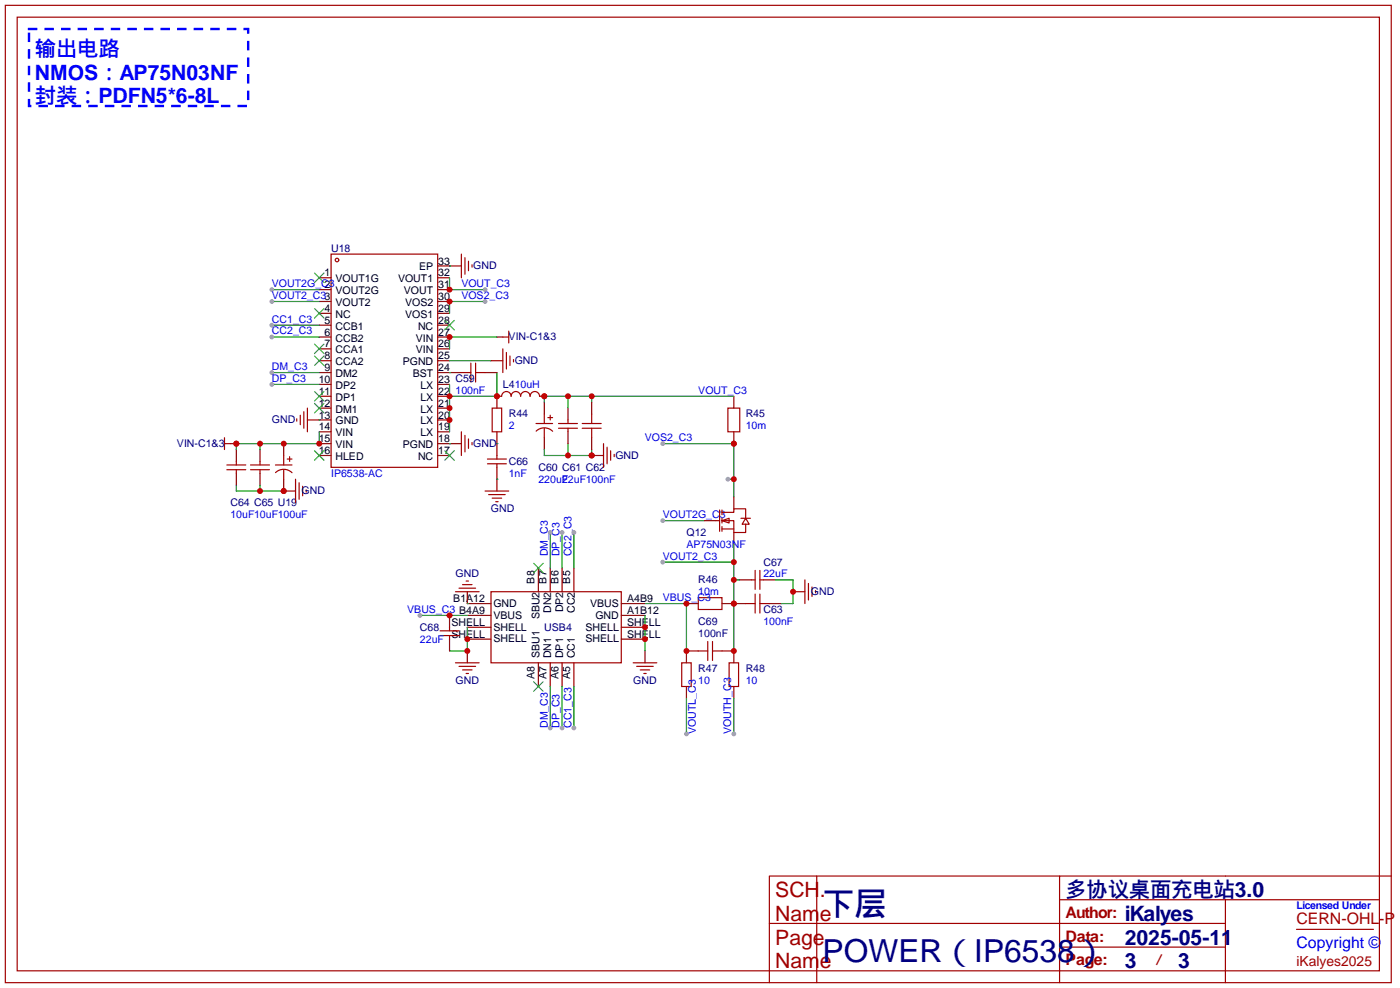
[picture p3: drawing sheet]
<svg xmlns="http://www.w3.org/2000/svg" width="300mm" height="212mm" viewBox="0 0 300 212" stroke-linecap="round" stroke-linejoin="round" font-family="sans-serif">
<path d="M1.1 1.1h297.2v209.6h-297.2zM3.7 3.7h292.1v204.5h-292.1zM105.3 126.9h27.9v15.2h-27.9zM165 198h97.8M175.1 187.8v22.9M227.2 187.8h-62.2v22.9M227.2 192.9h68.6M262.8 192.9v17.8M278 199.3h16.5M298.3 187.8h-71.1v22.9M227.2 203.1h35.6" fill="none" stroke="#a10000" stroke-width=".25"/>
<g fill="none" stroke="#870000" stroke-width=".25">
<path d="M100.2 132h5.1M100.2 129.4h5.1M100.2 134.5h5.1M100.2 137h5.1M115.4 121.8v5.1M118 121.8v5.1M120.5 121.8v5.1M123.1 121.8v5.1M133.2 132h5.1M133.2 129.4h5.1M133.2 134.5h5.1M133.2 137h5.1"/>
<path d="M115.4 142.1v5.1M118 142.1v5.1M120.5 142.1v5.1M123.1 142.1v5.1"/>
</g>
<path d="M114.4 120.8l2.1 2M116.5 120.8l-2.1 2M114.4 146.2l2.1 2M116.5 146.2l-2.1 2" fill="none" stroke="#3c3" stroke-width=".25"/>
<path d="M118 147.2v8.9" fill="none" stroke="#008700" stroke-width=".25"/>
<circle cx="118" cy="156.1" r=".51" fill="#999"/>
<path d="M120.5 147.2v8.9" fill="none" stroke="#008700" stroke-width=".25"/>
<circle cx="120.5" cy="156.1" r=".51" fill="#999"/>
<path d="M120.5 114.2v7.6" fill="none" stroke="#008700" stroke-width=".25"/>
<circle cx="120.5" cy="114.2" r=".51" fill="#999"/>
<path d="M118 114.2v7.6" fill="none" stroke="#008700" stroke-width=".25"/>
<circle cx="118" cy="114.2" r=".51" fill="#999"/>
<path d="M123.1 147.2v8.9" fill="none" stroke="#008700" stroke-width=".25"/>
<circle cx="123.1" cy="156.1" r=".51" fill="#999"/>
<path d="M123.1 114.2v7.6" fill="none" stroke="#008700" stroke-width=".25"/>
<circle cx="123.1" cy="114.2" r=".51" fill="#999"/>
<path d="M100.2 126.9v2.5M100.2 139.6v2.5M138.3 139.6v2.5" fill="none" stroke="#870000" stroke-width=".25"/>
<path d="M97.7 126.9h5M98.4 126.1h3.6M99.2 125.3h2M99.9 124.6h.6M97.7 142.1h5M98.4 142.9h3.6M99.2 143.6h2M99.9 144.4h.6M135.8 142.1h5M136.5 142.9h3.6M137.3 143.6h2M138 144.4h.6" fill="none" stroke="#a10000" stroke-width=".25"/>
<path d="M138.3 132v7.6" fill="none" stroke="#008700" stroke-width=".25"/>
<g fill="#c00">
<circle cx="138.3" cy="137" r=".63"/>
<circle cx="138.3" cy="134.5" r=".63"/>
</g>
<path d="M100.2 134.5v5.1h-3.8" fill="none" stroke="#008700" stroke-width=".25"/>
<g fill="#c00">
<circle cx="100.2" cy="137" r=".63"/>
<circle cx="100.2" cy="139.6" r=".63"/>
</g>
<g fill="none" stroke="#a10000" stroke-width=".25">
<path d="M71 54.5h22.9v45.7h-22.9zM107.8 74.8v5.1M108.6 75.6v3.5M109.3 76.3v2.1M110.1 77.1v.5M98.9 92.6v5.1M99.7 93.3v3.6M100.5 94.1v2M101.2 94.9v.5M104.5 99.4h4.1M104.5 98.4h4.1M105.5 87.5h2.1v5.1h-2.1z"/>
<path d="M106.6 97.7v.7M106.6 99.4v.8M104 105.3h5.1M104.8 106h3.5M105.5 106.8h2.1M106.3 107.6h.5"/>
<circle cx="72.3" cy="55.8" r=".38"/>
</g>
<g fill="none" stroke="#870000" stroke-width=".25">
<path d="M68.5 59.6h2.5M93.9 59.6h2.5M93.9 57h2.5M68.5 62.1h2.5M68.5 64.6h2.5M68.5 67.2h2.5M68.5 69.7h2.5M68.5 72.3h2.5M68.5 74.8h2.5M68.5 77.3h2.5M68.5 79.9h2.5M93.9 62.1h2.5"/>
<path d="M93.9 64.6h2.5M93.9 67.2h2.5M93.9 69.7h2.5M93.9 72.3h2.5M93.9 74.8h2.5M93.9 77.3h2.5M93.9 79.9h2.5M105.3 77.3h2.5M68.5 82.4h2.5M68.5 85h2.5M68.5 87.5h2.5M68.5 90h2.5"/>
<path d="M68.5 92.6h2.5M68.5 95.1h2.5M68.5 97.7h2.5M93.9 82.4h2.5M93.9 85h2.5M93.9 87.5h2.5M93.9 90h2.5M93.9 92.6h2.5M93.9 95.1h5M93.9 97.7h2.5M106.6 85v2.5M106.6 92.6v5.1"/>
<path d="M106.6 100.2v5.1"/>
</g>
<g fill="none" stroke="#3c3" stroke-width=".25">
<path d="M67.4 58.5l2.1 2.1M69.5 58.5l-2.1 2.1M67.4 66.2l2.1 2M67.4 73.8l2.1 2M67.4 76.3l2.1 2.1M69.5 66.2l-2.1 2M69.5 73.8l-2.1 2M69.5 76.3l-2.1 2.1M95.4 68.7l2 2M97.4 68.7l-2 2M67.4 83.9l2.1 2.1M67.4 86.5l2.1 2"/>
<path d="M67.4 96.6l2.1 2.1M69.5 83.9l-2.1 2.1M69.5 86.5l-2.1 2M69.5 96.6l-2.1 2.1M95.4 96.6l2 2.1M97.4 96.6l-2 2.1"/>
</g>
<path d="M96.4 77.3h8.9M106.6 79.9v5.1h-10.2M96.4 95.1h.1M96.4 82.4v10.2M106.6 95.1h.1M106.6 102.7h.1" fill="none" stroke="#008700" stroke-width=".25"/>
<g fill="#c00">
<circle cx="106.6" cy="85" r=".63"/>
<circle cx="96.4" cy="85" r=".63"/>
<circle cx="96.4" cy="87.5" r=".63"/>
<circle cx="96.4" cy="90" r=".63"/>
</g>
<path d="M53.7 99.7h4.1M55.8 98.9v.8M59.1 99.7h3.5M60.8 97.7v2M61.6 98.4h1M62.1 97.9v1M53.7 100.7h4.1M55.8 100.7v.8M59.1 101.3a2.54 2.54 0 0 1 3.5 .1M60.8 100.7v2" fill="none" stroke="#a10000" stroke-width=".25"/>
<path d="M55.8 96.4v2.5M60.8 95.1v2.6M55.8 101.5v2.5M60.8 102.7v2.6" fill="none" stroke="#870000" stroke-width=".25"/>
<path d="M50.7 104v1.3h10.1M55.8 104v1.3" fill="none" stroke="#008700" stroke-width=".25"/>
<g fill="#c00">
<circle cx="55.8" cy="105.3" r=".63"/>
<circle cx="60.8" cy="105.3" r=".63"/>
</g>
<path d="M60.8 105.3h2.6" fill="none" stroke="#870000" stroke-width=".25"/>
<circle cx="60.8" cy="105.3" r=".63" fill="#c00"/>
<path d="M63.4 102.7v5.1M64.1 103.5v3.6M64.9 104.3v2M65.7 105v.5" fill="none" stroke="#a10000" stroke-width=".25"/>
<path d="M106.6 72.3h-10.2v2.5" fill="none" stroke="#008700" stroke-width=".25"/>
<circle cx="96.4" cy="72.3" r=".63" fill="#c00"/>
<path d="M98.9 54.5v5.1M99.7 55.2v3.6M100.5 56v2M101.2 56.8v.5M48.6 99.7h4.1M50.7 98.9v.8M48.6 100.7h4.1M50.7 100.7v.8" fill="none" stroke="#a10000" stroke-width=".25"/>
<path d="M96.4 57h2.5M50.7 96.4v2.5M50.7 101.5v2.5" fill="none" stroke="#870000" stroke-width=".25"/>
<path d="M96.4 57h.1M96.4 59.6v2.5h7.6" fill="none" stroke="#008700" stroke-width=".25"/>
<circle cx="96.4" cy="62.1" r=".63" fill="#c00"/>
<circle cx="104" cy="62.1" r=".51" fill="#999"/>
<path d="M104 64.6h-7.6v2.6" fill="none" stroke="#008700" stroke-width=".25"/>
<circle cx="96.4" cy="64.6" r=".63" fill="#c00"/>
<circle cx="104" cy="64.6" r=".51" fill="#999"/>
<path d="M58.3 62.1h10.2" fill="none" stroke="#008700" stroke-width=".25"/>
<circle cx="58.3" cy="62.1" r=".51" fill="#999"/>
<path d="M58.3 64.6h10.2" fill="none" stroke="#008700" stroke-width=".25"/>
<circle cx="58.3" cy="64.6" r=".51" fill="#999"/>
<path d="M58.3 69.7h10.2" fill="none" stroke="#008700" stroke-width=".25"/>
<circle cx="58.3" cy="69.7" r=".51" fill="#999"/>
<path d="M58.3 72.3h10.2" fill="none" stroke="#008700" stroke-width=".25"/>
<circle cx="58.3" cy="72.3" r=".51" fill="#999"/>
<path d="M58.3 79.9h10.2" fill="none" stroke="#008700" stroke-width=".25"/>
<circle cx="58.3" cy="79.9" r=".51" fill="#999"/>
<path d="M58.3 82.4h10.2" fill="none" stroke="#008700" stroke-width=".25"/>
<circle cx="58.3" cy="82.4" r=".51" fill="#999"/>
<path d="M65.9 90h2.6M116.7 86.2v2.6M116.7 93.9v2.5" fill="none" stroke="#870000" stroke-width=".25"/>
<path d="M63.6 89.8v.5M64.4 89v2.1M65.2 88.3v3.5M65.9 87.5v5.1M114.9 90.8h3.6M115 92.4a2.54 2.54 0 0 1 3.5 .1M116.7 88.8v2M116.7 91.8v2.1M117.5 89.5h1M118 89v1" fill="none" stroke="#a10000" stroke-width=".25"/>
<path d="M68.5 90h.1M116.7 96.4v1.3h10.2v-1.3M121.8 95.1v2.6" fill="none" stroke="#008700" stroke-width=".25"/>
<g fill="#c00">
<circle cx="121.8" cy="97.7" r=".63"/>
<circle cx="126.9" cy="97.7" r=".63"/>
</g>
<path d="M121.8 87.5v2.5M121.8 92.6v2.5" fill="none" stroke="#870000" stroke-width=".25"/>
<path d="M119.8 91.8h4M119.8 90.8h4M121.8 90v.8M121.8 91.8v.8" fill="none" stroke="#a10000" stroke-width=".25"/>
<path d="M142.1 111.6h8.9" fill="none" stroke="#008700" stroke-width=".25"/>
<circle cx="142.1" cy="111.6" r=".51" fill="#999"/>
<path d="M142.1 95.1h15.3v11.5M156.1 102.7h1.3" fill="none" stroke="#008700" stroke-width=".25"/>
<g fill="#c00">
<circle cx="157.4" cy="102.7" r=".63"/>
<circle cx="157.4" cy="95.1" r=".63"/>
</g>
<g fill="#999">
<circle cx="156.1" cy="102.7" r=".51"/>
<circle cx="142.1" cy="95.1" r=".51"/>
</g>
<path d="M156.1 87.5h2.5v5.1h-2.5z" fill="none" stroke="#a10000" stroke-width=".25"/>
<path d="M157.4 85v2.5M157.4 92.6v2.5" fill="none" stroke="#870000" stroke-width=".25"/>
<circle cx="157.4" cy="95.1" r=".63" fill="#c00"/>
<path d="M96.4 79.9h2.5M104 79.9h2.6M151 111.6h2.5M157.4 106.6v2.5M157.4 114.2v2.5" fill="none" stroke="#870000" stroke-width=".25"/>
<g fill="none" stroke="#a10000" stroke-width=".25">
<path d="M98.9 79.9h2.1M101 77.9v4M102 77.9v4M102 79.9h2M153.5 111.6h.8M154.3 109.3v4.6M154.8 111.6h2.6v2.6h2.5v-1.8M154.8 109.9h2.6v-.8h2.5v2M154.8 111.6l1.5-.5v1zM154.8 109.3v1.1M154.8 111.1v1M154.8 112.9v1"/>
<path d="M154.8 113.4h2.6M158.9 111.1h2M159.9 111.1l.8 1.3h-1.6z"/>
</g>
<path d="M96.4 79.9h.1M121.8 85v2.5M126.9 85v1.2M157.4 85h-40.7v1.2M100.2 129.4h.1" fill="none" stroke="#008700" stroke-width=".25"/>
<path d="M6.2 6.2h47v16.5h-47z" fill="none" stroke="#00f" stroke-width=".51" stroke-dasharray="1.5 2"/>
<g fill="#c00">
<circle cx="121.8" cy="85" r=".63"/>
<circle cx="116.7" cy="85" r=".63"/>
<circle cx="126.9" cy="85" r=".63"/>
</g>
<path d="M126.9 86.2v2.6M126.9 93.9v2.5M96.4 132v2.5M96.4 137v2.6" fill="none" stroke="#870000" stroke-width=".25"/>
<path d="M124.8 91.8h4.1M124.8 90.8h4.1M126.9 88.8v2M126.9 91.8v2.1M94.4 136.3h4M94.4 135.3h4M96.4 134.5v.8M96.4 136.3v.7" fill="none" stroke="#a10000" stroke-width=".25"/>
<path d="M55.8 95.1v1.3M68.5 92.6v2.5h-17.8v1.3" fill="none" stroke="#008700" stroke-width=".25"/>
<g fill="#c00">
<circle cx="68.5" cy="95.1" r=".63"/>
<circle cx="60.8" cy="95.1" r=".63"/>
<circle cx="55.8" cy="95.1" r=".63"/>
<circle cx="50.7" cy="95.1" r=".63"/>
</g>
<path d="M49.4 95.1h1.3" fill="none" stroke="#870000" stroke-width=".25"/>
<circle cx="50.7" cy="95.1" r=".63" fill="#c00"/>
<path d="M107.8 72.3h1.3M109.1 71v2.5M48.1 93.9v2.5M48.1 95.1h1.3" fill="none" stroke="#a10000" stroke-width=".25"/>
<path d="M106.6 72.3h1.2M126.9 97.7h2.5" fill="none" stroke="#870000" stroke-width=".25"/>
<circle cx="126.9" cy="97.7" r=".63" fill="#c00"/>
<path d="M129.4 95.1v5.1M130.2 95.9v3.5M130.9 96.6v2.1M131.7 97.4v.5" fill="none" stroke="#a10000" stroke-width=".25"/>
<path d="M90 132h10.2" fill="none" stroke="#008700" stroke-width=".25"/>
<circle cx="96.4" cy="132" r=".63" fill="#c00"/>
<circle cx="90" cy="132" r=".51" fill="#999"/>
<path d="M149.7 128.1h5.1v2.6h-5.1zM149.7 139.6h2.1M151.8 137.5v4.1M152.8 139.6h2M152.8 137.5v4.1M146.2 142.1h2v5.1h-2zM156.3 142.1h2.1v5.1h-2.1z" fill="none" stroke="#a10000" stroke-width=".25"/>
<path d="M147.2 129.4h2.5M149.7 139.6h-2.5v2.5M154.8 129.4h2.6M154.8 139.6h2.6v2.5M147.2 147.2v2.5M157.4 147.2v2.5" fill="none" stroke="#870000" stroke-width=".25"/>
<path d="M147.2 149.7v7.7" fill="none" stroke="#008700" stroke-width=".25"/>
<circle cx="147.2" cy="157.4" r=".51" fill="#999"/>
<path d="M138.3 129.4h8.9v10.2" fill="none" stroke="#008700" stroke-width=".25"/>
<g fill="#c00">
<circle cx="147.2" cy="129.4" r=".63"/>
<circle cx="147.2" cy="139.6" r=".63"/>
</g>
<path d="M157.4 116.7v22.9M142.1 120.5h15.3M157.4 124.3h1.2" fill="none" stroke="#008700" stroke-width=".25"/>
<g fill="#c00">
<circle cx="157.4" cy="139.6" r=".63"/>
<circle cx="157.4" cy="129.4" r=".63"/>
<circle cx="157.4" cy="124.3" r=".63"/>
<circle cx="157.4" cy="120.5" r=".63"/>
</g>
<circle cx="142.1" cy="120.5" r=".51" fill="#999"/>
<path d="M157.4 149.7v7.7" fill="none" stroke="#008700" stroke-width=".25"/>
<circle cx="157.4" cy="157.4" r=".51" fill="#999"/>
<path d="M115.7 85h1" fill="none" stroke="#870000" stroke-width=".25"/>
<circle cx="116.7" cy="85" r=".63" fill="#c00"/>
<path d="M106.6 85h1" fill="none" stroke="#870000" stroke-width=".25"/>
<circle cx="106.6" cy="85" r=".63" fill="#c00"/>
<path d="M107.6 85a1.02 1.02 0 0 1 1-1.1 1.02 1.02 0 0 1 1 1.1 1.02 1.02 0 0 1 1-1.1 1.02 1.02 0 0 1 1 1.1 1.02 1.02 0 0 1 1-1.1 1.02 1.02 0 0 1 1.1 1.1 1.02 1.02 0 0 1 1-1.1 1.02 1.02 0 0 1 1 1.1M161.2 124.3h.7M161.9 122.3v4.1M162.9 122.3v4.1M162.9 124.3h.8" fill="none" stroke="#a10000" stroke-width=".25"/>
<path d="M157.4 129.4h2.5M158.6 124.3h2.6M163.7 124.3h2.5" fill="none" stroke="#870000" stroke-width=".25"/>
<circle cx="157.4" cy="129.4" r=".63" fill="#c00"/>
<path d="M165 129.4h2.5M170.1 126.9h2.5" fill="none" stroke="#870000" stroke-width=".25"/>
<path d="M159.9 129.4h2M161.9 127.4v4M162.9 129.4h2.1M162.9 127.4v4" fill="none" stroke="#a10000" stroke-width=".25"/>
<path d="M166.2 124.3h3.9v5.1h-2.6" fill="none" stroke="#008700" stroke-width=".25"/>
<circle cx="170.1" cy="126.9" r=".63" fill="#c00"/>
<path d="M172.6 124.3v5.1M173.4 125.1v3.6M174.1 125.9v2M174.9 126.6v.5" fill="none" stroke="#a10000" stroke-width=".25"/>
<g font-size="6.8" fill="#000080">
<text x="176.4" y="196.2">下层</text>
<text x="176.4" y="206.3">POWER（IP6538）</text>
</g>
<g font-size="4.5" fill="#00f">
<text x="7.5" y="12">输出电路</text>
<text x="7.5" y="17.1">NMOS：AP75N03NF</text>
<text x="7.5" y="22.2">封装：PDFN5*6-8L</text>
</g>
<g font-size="4.5" fill="#a00000">
<text x="166.2" y="192.4">SCH.</text>
<text x="166.2" y="197.4">Name</text>
<text x="166.2" y="202.5">Page</text>
<text x="166.2" y="207.6">Name</text>
</g>
<g font-size="4.5" fill="#000080">
<text x="228.5" y="192.4">多协议桌面充电站3.0</text>
<text x="241.2" y="197.4">iKalyes</text>
<text x="241.2" y="202.5">2025-05-11</text>
<text x="241.2" y="207.6">3</text>
<text x="252.6" y="207.6">3</text>
</g>
<g font-size="3.4" fill="#a00000">
<text x="228.5" y="196.8">Author:</text>
<text x="228.5" y="201.9">Data:</text>
<text x="278" y="198.1">CERN-OHL-P</text>
<text x="228.5" y="207">Page:</text>
<text x="247.5" y="206.8">/</text>
</g>
<text font-size="3.4" fill="#00f" x="278" y="203.2">Copyright ©</text>
<text font-size="3" fill="#a00000" x="278" y="207">iKalyes2025</text>
<g font-size="2.3" fill="#000080">
<text x="71" y="53.9">U18</text>
<text x="101.5" y="57.7">GND</text>
<text x="109.1" y="73">VIN-C1&amp;3</text>
<text x="107.8" y="83.1">L410uH</text>
<text x="110.4" y="78.1">GND</text>
<text x="109.1" y="89.5">R44</text>
<text x="159.9" y="89.5">R45</text>
<text x="37.9" y="95.8">VIN-C1&amp;3</text>
<text x="58.3" y="90.8">GND</text>
<text x="101.5" y="95.8">GND</text>
<text x="109.1" y="99.7">C66</text>
<text x="115.4" y="100.9">C60 C61 C62</text>
<text x="132" y="98.4">GND</text>
<text x="64.7" y="106">GND</text>
<text x="49.4" y="108.5">C64 C65 U19</text>
<text x="105.3" y="109.8">GND</text>
<text x="147.2" y="114.9">Q12</text>
<text x="97.7" y="123.8">GND</text>
<text x="149.7" y="125.1">R46</text>
<text x="163.7" y="121.2">C67</text>
<text x="163.7" y="131.4">C63</text>
<text x="173.9" y="127.6">GND</text>
<text x="90" y="135.2">C68</text>
<text x="116.7" y="135.2">USB4</text>
<text x="149.7" y="133.9">C69</text>
<text x="149.7" y="136.5">100nF</text>
<text x="97.7" y="146.6">GND</text>
<text x="135.8" y="146.6">GND</text>
<text x="149.7" y="144.1">R47</text>
<text x="159.9" y="144.1">R48</text>
</g>
<g font-size="2.3">
<text x="69.6" y="59.3">1</text>
<text x="89.9" y="58">EP</text>
<text x="94" y="59.3">32</text>
<text x="94" y="56.7">33</text>
<text x="69.6" y="61.8">2</text>
<text x="71.9" y="60.5">VOUT1G</text>
<text x="71.9" y="63.1">VOUT2G</text>
<text x="71.9" y="65.6">VOUT2</text>
<text x="85.4" y="60.5">VOUT1</text>
<text x="86.6" y="63.1">VOUT</text>
<text x="86.9" y="65.6">VOS2</text>
<text x="94" y="64.3">30</text>
<text x="94" y="61.8">31</text>
<text x="69.6" y="66.9">4</text>
<text x="69.6" y="69.4">5</text>
<text x="69.6" y="72">6</text>
<text x="71.9" y="68.1">NC</text>
<text x="71.9" y="70.7">CCB1</text>
<text x="86.9" y="68.1">VOS1</text>
<text x="89.6" y="70.7">NC</text>
<text x="94" y="72">27</text>
<text x="94" y="69.4">28</text>
<text x="94" y="66.9">29</text>
<text x="69.6" y="74.5">7</text>
<text x="69.6" y="77">8</text>
<text x="71.9" y="73.2">CCB2</text>
<text x="71.9" y="75.8">CCA1</text>
<text x="89.1" y="75.8">VIN</text>
<text x="89.1" y="73.2">VIN</text>
<text x="94" y="77">25</text>
<text x="94" y="74.5">26</text>
<text x="68.3" y="82.1">10</text>
<text x="69.6" y="79.6">9</text>
<text x="71.9" y="78.3">CCA2</text>
<text x="71.9" y="80.8">DM2</text>
<text x="71.9" y="83.4">DP2</text>
<text x="86.4" y="78.3">PGND</text>
<text x="88.5" y="80.8">BST</text>
<text x="90.1" y="83.4">LX</text>
<text x="94" y="82.1">23 C59</text>
<text x="94" y="79.6">24</text>
<text x="68.3" y="84.7">11</text>
<text x="68.3" y="87.2">12</text>
<text x="68.3" y="89.7">13</text>
<text x="71.9" y="85.9">DP1</text>
<text x="71.9" y="88.5">DM1</text>
<text x="90.1" y="88.5">LX</text>
<text x="90.1" y="85.9">LX</text>
<text x="94" y="89.7">20</text>
<text x="94" y="87.2">21</text>
<text x="94" y="84.7">22</text>
<text x="68.3" y="92.3">14</text>
<text x="68.3" y="94.8">15</text>
<text x="71.9" y="91">GND</text>
<text x="71.9" y="93.5">VIN</text>
<text x="90.1" y="93.5">LX</text>
<text x="90.1" y="91">LX</text>
<text x="94" y="94.8">18</text>
<text x="94" y="92.3">19</text>
<text x="68.3" y="97.4">16</text>
<text x="71.9" y="96.1">VIN</text>
<text x="71.9" y="98.6">HLED</text>
<text x="86.4" y="96.1">PGND</text>
<text x="89.6" y="98.6">NC</text>
<text x="94" y="97.4">17</text>
<text x="114.6" y="125.1" transform="rotate(-90 114.6 125.1)">B8</text>
<text x="117.2" y="125.1" transform="rotate(-90 117.2 125.1)">B7</text>
<text x="119.7" y="125.1" transform="rotate(-90 119.7 125.1)">B6</text>
<text x="122.3" y="125.1" transform="rotate(-90 122.3 125.1)">B5</text>
<text x="97.2" y="129.1">B1A12</text>
<text x="105.8" y="130.1">GND</text>
<text x="118.2" y="131.4" transform="rotate(-90 118.2 131.4)">DN2</text>
<text x="120.7" y="131.3" transform="rotate(-90 120.7 131.3)">DP2</text>
<text x="123.3" y="131.4" transform="rotate(-90 123.3 131.4)">CC2</text>
<text x="126.5" y="130.1">VBUS</text>
<text x="134.5" y="131.6">A1B12</text>
<text x="134.5" y="129.1">A4B9</text>
<text x="96.8" y="134.2">SHELL</text>
<text x="96.8" y="136.7">SHELL</text>
<text x="105.8" y="132.7">VBUS</text>
<text x="105.8" y="135.2">SHELL</text>
<text x="105.8" y="137.7">SHELL</text>
<text x="115.7" y="132.8" transform="rotate(-90 115.7 132.8)">SBU2</text>
<text x="125.5" y="135.2">SHELL</text>
<text x="125.5" y="137.7">SHELL</text>
<text x="127.7" y="132.7">GND</text>
<text x="134.5" y="134.2">SHELL</text>
<text x="134.5" y="136.7">SHELL</text>
<text x="115.7" y="141.1" transform="rotate(-90 115.7 141.1)">SBU1</text>
<text x="118.2" y="141.1" transform="rotate(-90 118.2 141.1)">DN1</text>
<text x="120.7" y="141.1" transform="rotate(-90 120.7 141.1)">DP1</text>
<text x="123.3" y="141.1" transform="rotate(-90 123.3 141.1)">CC1</text>
<text x="114.6" y="145.7" transform="rotate(-90 114.6 145.7)">A8</text>
<text x="117.2" y="145.7" transform="rotate(-90 117.2 145.7)">A7</text>
<text x="119.7" y="145.7" transform="rotate(-90 119.7 145.7)">A6</text>
<text x="122.3" y="145.7" transform="rotate(-90 122.3 145.7)">A5</text>
</g>
<g font-size="2.3" fill="#00f">
<text x="58.3" y="61.6">VOUT2G_C3</text>
<text x="58.3" y="64.1">VOUT2_C33</text>
<text x="98.9" y="61.6">VOUT_C3</text>
<text x="98.9" y="64.1">VOS2_C3</text>
<text x="58.3" y="69.2">CC1_C3</text>
<text x="58.3" y="71.7">CC2_C3</text>
<text x="58.3" y="79.3">DM_C3</text>
<text x="58.3" y="81.9">DP_C3</text>
<text x="97.7" y="84.4">100nF</text>
<text x="149.7" y="84.4">VOUT_C3</text>
<text x="109.1" y="92">2</text>
<text x="138.3" y="94.6">VOS2_C3</text>
<text x="159.9" y="92">10m</text>
<text x="71" y="102.2">IP6538-AC</text>
<text x="109.1" y="102.2">1nF</text>
<text x="115.4" y="103.5">220uF</text>
<text x="120.5" y="103.5">22uF100nF</text>
<text x="49.4" y="111.1">10uF10uF100uF</text>
<text x="142.1" y="111.1">VOUT2G_C3</text>
<text x="117.4" y="119.3" transform="rotate(-90 117.4 119.3)">DM_C3</text>
<text x="120" y="119.3" transform="rotate(-90 120 119.3)">DP_C3</text>
<text x="122.5" y="119.3" transform="rotate(-90 122.5 119.3)">CC2_C3</text>
<text x="142.1" y="120">VOUT2_C3</text>
<text x="147.2" y="117.4">AP75N03NF</text>
<text x="163.7" y="123.8">22uF</text>
<text x="87.3" y="131.4">VBUS_C3 B4A9</text>
<text x="142.1" y="128.9">VBUS_C3</text>
<text x="149.7" y="127.6">10m</text>
<text x="90" y="137.8">22uF</text>
<text x="163.7" y="133.9">100nF</text>
<text x="149.7" y="146.6">10</text>
<text x="159.9" y="146.6">10</text>
<text x="117.4" y="156.1" transform="rotate(-90 117.4 156.1)">DM_C3</text>
<text x="120" y="156.1" transform="rotate(-90 120 156.1)">DP_C3</text>
<text x="122.5" y="156.1" transform="rotate(-90 122.5 156.1)">CC1_C3</text>
<text x="149.2" y="157.4" transform="rotate(-90 149.2 157.4)">VOUTL_C3</text>
<text x="156.8" y="157.4" transform="rotate(-90 156.8 157.4)">VOUTH_C3</text>
<text x="278" y="194.9">Licensed Under</text>
</g>
</svg>
